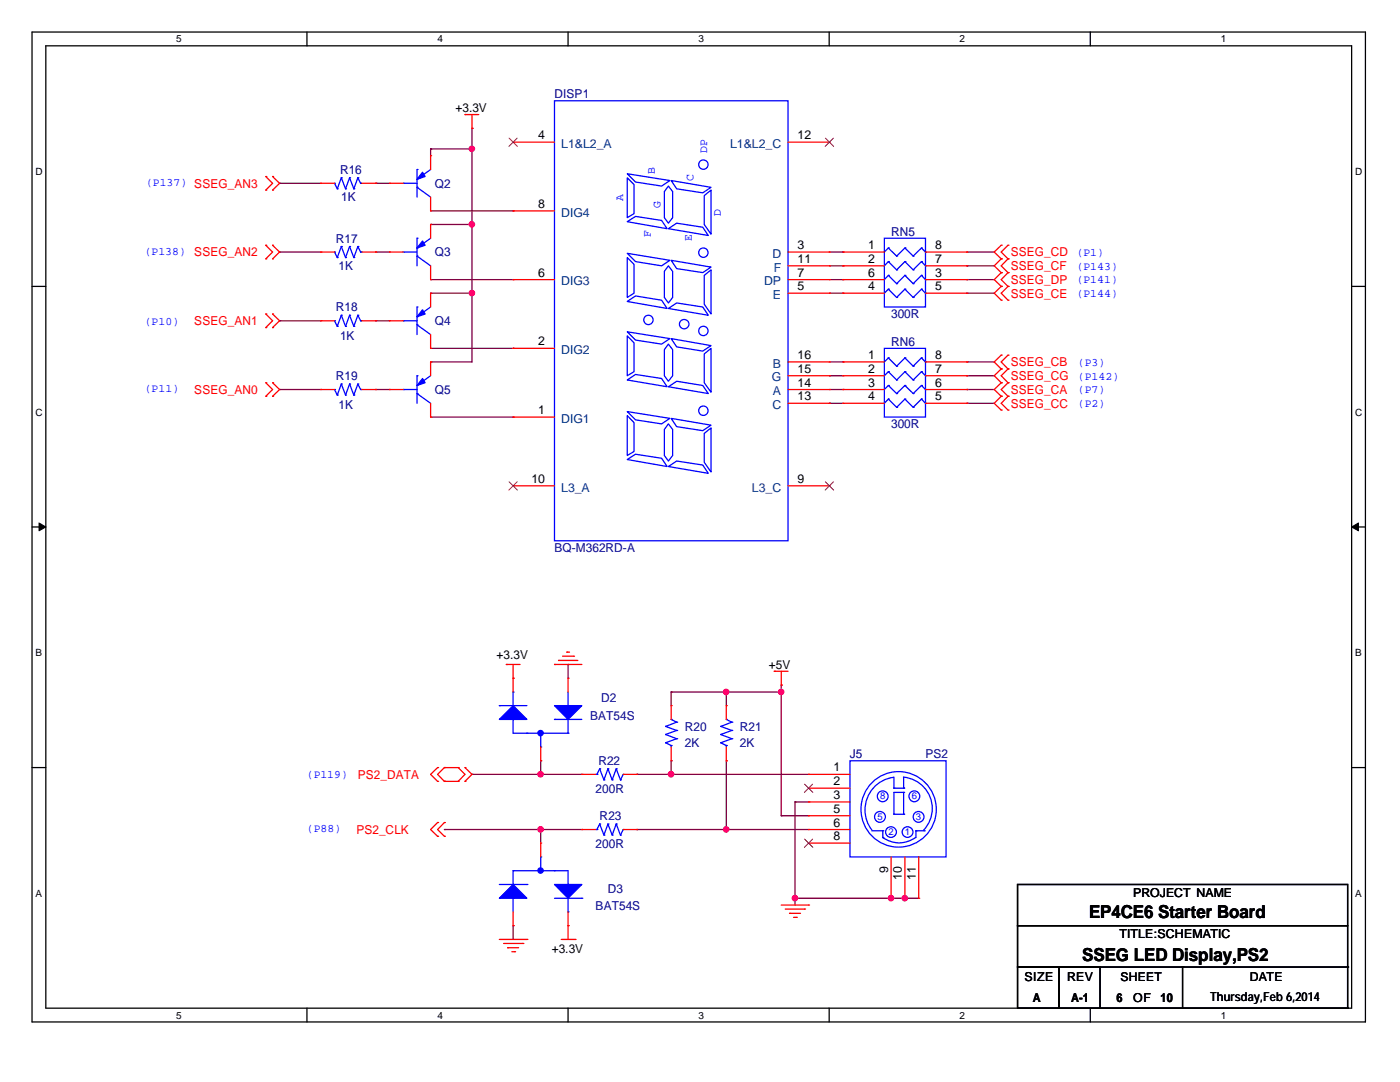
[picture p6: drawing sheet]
<svg xmlns="http://www.w3.org/2000/svg" width="279mm" height="216mm" viewBox="0 0 279 216" stroke-linecap="round" stroke-linejoin="round" font-family="sans-serif">
<path d="M6.4 6.4h266.1v197.5h-266.1zM9.1 9.1h260.6v192.1h-260.6z" fill="none" stroke="#000" stroke-width=".25"/>
<g fill="#fff">
<path d="M35.2 6.6h1.1v2.3h-1.1z"/>
<path d="M35.2 201.4h1.1v2.3h-1.1z"/>
</g>
<path d="M61.3 6.4v2.7M61.3 201.2v2.7" fill="none" stroke="#000" stroke-width=".25"/>
<g fill="#fff">
<path d="M87.3 6.6h1.1v2.3h-1.1z"/>
<path d="M87.3 201.4h1.1v2.3h-1.1z"/>
</g>
<path d="M113.4 6.4v2.7M113.4 201.2v2.7" fill="none" stroke="#000" stroke-width=".25"/>
<g fill="#fff">
<path d="M139.4 6.6h1.1v2.3h-1.1z"/>
<path d="M139.4 201.4h1.1v2.3h-1.1z"/>
</g>
<path d="M165.5 6.4v2.7M165.5 201.2v2.7" fill="none" stroke="#000" stroke-width=".25"/>
<g fill="#fff">
<path d="M191.5 6.6h1.1v2.3h-1.1z"/>
<path d="M191.5 201.4h1.1v2.3h-1.1z"/>
</g>
<path d="M217.6 6.4v2.7M217.6 201.2v2.7" fill="none" stroke="#000" stroke-width=".25"/>
<g fill="#fff">
<path d="M243.6 6.6h1.1v2.3h-1.1z"/>
<path d="M243.6 201.4h1.1v2.3h-1.1z"/>
<path d="M7.1 33.1h1.4v2.2h-1.4z"/>
<path d="M270.5 33.1h1.4v2.2h-1.4z"/>
<path d="M7.1 81.1h1.4v2.3h-1.4z"/>
<path d="M270.5 81.1h1.4v2.3h-1.4z"/>
</g>
<path d="M6.4 57.2h2.7M269.7 57.2h2.8" fill="none" stroke="#000" stroke-width=".25"/>
<g fill="#fff">
<path d="M7.1 129.1h1.3v2.3h-1.3z"/>
<path d="M270.5 129.1h1.3v2.3h-1.3z"/>
</g>
<path d="M6.4 105.2h2.7M269.7 105.2h2.8" fill="none" stroke="#000" stroke-width=".25"/>
<g fill="#000" stroke="#000" stroke-width=".2">
<path d="M7.8 104.4l1.3 .8-1.3 .7z" fill-rule="evenodd"/>
<path d="M269.7 105.2l1.4-.8v1.5z" fill-rule="evenodd"/>
</g>
<g fill="#fff">
<path d="M7.1 177.1h1.3v2.3h-1.3z"/>
<path d="M270.5 177.1h1.3v2.3h-1.3z"/>
</g>
<path d="M6.4 153.2h2.7M269.7 153.2h2.8M203.1 176.5h65.8v8.2h-65.8zM203.1 184.7h65.8v8.3h-65.8zM203.1 193h8.2v8.2h-8.2zM211.3 193h8.2v8.2h-8.2zM236 193h.1M236 193v8.2M268.9 193h.1M268.9 193v8.2M219.5 201.2h49.4M268.9 201.2h.1" fill="none" stroke="#000" stroke-width=".25"/>
<g fill="none" stroke="#800040" stroke-width=".25">
<path d="M55.8 36.6h.1M55.8 36.6h8.2M75 36.6h.1M75 36.6h2.7M85.9 29.7h.1M85.9 29.7v1.4M85.9 29.7h8.3M94.2 29.7h.1M94.2 25.6h.1M94.2 25.6v46.6h-8.3M55.8 50.3h.1M55.8 50.3h8.2"/>
<path d="M75 50.3h.1M75 50.3h2.7M85.9 44.8h.1M85.9 58.5h.1M85.9 55.8h16.5M85.9 42.1h16.5M85.9 44.8h8.3M85.9 58.5h8.3M94.2 44.8h.1M94.2 58.5h.1M102.4 55.8h.1M102.4 42.1h.1"/>
<path d="M165.5 50.3h2.7M165.5 55.8h2.7M165.5 58.5h2.7M165.5 53h2.7M168.2 50.3h.1M168.2 53h.1M168.2 58.5h.1M168.2 55.8h.1M193 55.8h.1M193 50.3h.1M193 53h.1M193 58.5h.1"/>
<path d="M193 50.3h5.4M193 55.8h5.4M193 58.5h5.4M193 53h5.4M55.8 64h.1M55.8 77.7h.1M55.8 64h8.2M55.8 77.7h8.2M75 64h.1M75 77.7h.1M75 64h2.7M75 77.7h2.7"/>
<path d="M85.9 72.2h.1M85.9 69.5h16.5M102.4 69.5h.1M165.5 75h.1M165.5 77.7h2.7M165.5 72.2h2.7M165.5 75h2.7M168.2 72.2h.1M168.2 77.7h.1M193 77.7h.1M193 75h.1M193 72.2h.1"/>
<path d="M193 77.7h5.4M193 72.2h5.4M193 75h5.4M85.9 83.2h16.5M102.4 83.2h.1M165.5 80.5h.1M165.5 80.5h2.7M193 80.5h.1M193 80.5h5.4M113.4 132.6h.1M113.4 132.6v2.7M133.9 138.1h.1"/>
<path d="M133.9 138.1v2.7M133.9 138.1h22M144.9 138.1h.1M144.9 138.1v2.7M155.9 136.7h.1M155.9 138.1h.1M155.9 136.7v26.1M94.2 154.5h.1M94.2 154.5h21.9M107.9 151.8h.1M107.9 154.5h.1M107.9 151.8v2.7"/>
<path d="M127.1 154.5h.1M127.1 154.5h34.3M133.9 151.8h.1M133.9 154.5h.1M133.9 151.8v2.7M144.9 151.8h.1M144.9 151.8v13.7M88.7 165.5h.1M88.7 165.5h27.4M107.9 165.5h.1M107.9 165.5v2.7M127.1 165.5h.1"/>
<path d="M127.1 165.5h34.3M144.9 165.5h.1M155.9 162.8h.1M155.9 162.8h5.5M158.7 179.2h.1M158.7 160h.1M158.7 179.2h24.6M158.7 160v20.6M158.7 160h2.7M177.8 179.2h.1M180.6 179.2h.1M102.4 184.7h.1"/>
<path d="M102.4 184.7v2.8"/>
</g>
<g fill="#f0f" stroke="#f0f" stroke-width=".25">
<circle cx="144.9" cy="165.5" r=".54"/>
<circle cx="133.9" cy="154.5" r=".54"/>
<circle cx="144.9" cy="138.1" r=".54"/>
<circle cx="155.9" cy="138.1" r=".54"/>
<circle cx="177.8" cy="179.2" r=".54"/>
<circle cx="158.6" cy="179.2" r=".54"/>
<circle cx="180.6" cy="179.2" r=".54"/>
<circle cx="107.9" cy="165.5" r=".54"/>
<circle cx="107.9" cy="154.5" r=".54"/>
<circle cx="94.2" cy="58.5" r=".54"/>
<circle cx="94.2" cy="44.8" r=".54"/>
<circle cx="94.2" cy="29.7" r=".54"/>
</g>
<g fill="none" stroke="#f00" stroke-width=".25">
<path d="M53 35.2h.1M53 37.9h.1M53 35.2l1.4 1.4-1.4 1.3M54.4 37.9h.1M54.4 35.2h.1M54.4 35.2l1.4 1.4-1.4 1.3M64 36.6h.1M64 36.6h2.8M72.2 36.6h2.8M75 36.6h.1M77.7 36.6h.1M77.7 36.6h2.8"/>
<path d="M85.9 31.1h.1M85.9 31.1v2.7M85.9 39.3v2.8M92.8 22.9h.1M92.8 22.9h2.7M94.2 25.6h.1M94.2 22.9v2.7M102.4 28.4h.1M102.4 28.4h8.3M157.3 28.4h8.2M165.5 28.4h.1M53 48.9h.1"/>
<path d="M53 51.6h.1M53 48.9l1.4 1.4-1.4 1.3M54.4 51.6h.1M54.4 48.9h.1M54.4 48.9l1.4 1.4-1.4 1.3M64 50.3h.1M64 50.3h2.8M72.2 50.3h2.8M75 50.3h.1M77.7 50.3h.1M77.7 50.3h2.8M85.9 42.1h.1"/>
<path d="M85.9 44.8h.1M85.9 55.8h.1M85.9 58.5h.1M85.9 44.8v2.7M85.9 53v2.8M85.9 58.5v2.8M102.4 42.1h.1M102.4 55.8h.1M102.4 42.1h8.3M102.4 55.8h8.3M157.3 50.3h8.2M157.3 58.5h8.2"/>
<path d="M157.3 55.8h8.2M157.3 53h8.2M165.5 58.5h.1M165.5 50.3h.1M165.5 53h.1M165.5 55.8h.1M168.2 50.3h.1M168.2 53h.1M168.2 58.5h.1M168.2 55.8h.1M168.2 50.3h8.3M168.2 58.5h8.3"/>
<path d="M168.2 55.8h8.3M168.2 53h8.3M184.7 50.3h8.3M184.7 58.5h8.3M184.7 55.8h8.3M184.7 53h8.3M193 55.8h.1M193 58.5h.1M193 53h.1M193 50.3h.1M199.8 54.4h.1M199.8 57.2h.1"/>
<path d="M199.8 51.6h.1M199.8 48.9h.1M199.8 59.9h.1M199.8 51.6l-1.4 1.4 1.4 1.4M199.8 54.4l-1.4 1.4 1.4 1.4M199.8 48.9l-1.4 1.4 1.4 1.3M199.8 57.2l-1.4 1.3 1.4 1.4M201.2 57.2h.1M201.2 54.4h.1M201.2 51.6h.1M201.2 48.9h.1M201.2 59.9h.1"/>
<path d="M201.2 54.4l-1.4 1.4 1.4 1.4M201.2 51.6l-1.4 1.4 1.4 1.4M201.2 48.9l-1.4 1.4 1.4 1.3M201.2 57.2l-1.4 1.3 1.4 1.4M53 76.4h.1M53 79.1h.1M53 62.7h.1M53 65.4h.1M53 76.4l1.4 1.3-1.4 1.4M53 62.7l1.4 1.3-1.4 1.4M54.4 79.1h.1M54.4 76.4h.1"/>
<path d="M54.4 65.4h.1M54.4 62.7h.1M54.4 76.4l1.4 1.3-1.4 1.4M54.4 62.7l1.4 1.3-1.4 1.4M64 77.7h.1M64 64h.1M64 77.7h2.8M64 64h2.8M72.2 77.7h2.8M72.2 64h2.8M75 77.7h.1M75 64h.1"/>
<path d="M77.7 77.7h.1M77.7 64h.1M77.7 77.7h2.8M77.7 64h2.8M85.9 72.2h.1M85.9 69.5h.1M85.9 66.8v2.7M85.9 72.2v2.8M102.4 69.5h.1M102.4 69.5h8.3M157.3 77.7h8.2M157.3 75h8.2"/>
<path d="M157.3 72.2h8.2M165.5 75h.1M165.5 72.2h.1M165.5 77.7h.1M168.2 72.2h.1M168.2 75h.1M168.2 77.7h.1M168.2 77.7h8.3M168.2 75h8.3M168.2 72.2h8.3M184.7 77.7h8.3M184.7 75h8.3"/>
<path d="M184.7 72.2h8.3M193 77.7h.1M193 75h.1M193 72.2h.1M199.8 76.4h.1M199.8 79.1h.1M199.8 70.9h.1M199.8 73.6h.1M199.8 76.4l-1.4 1.3 1.4 1.4M199.8 70.9l-1.4 1.3 1.4 1.4M199.8 79.1l-1.4 1.4 1.4 1.3M199.8 73.6l-1.4 1.4 1.4 1.4"/>
<path d="M201.2 79.1h.1M201.2 76.4h.1M201.2 73.6h.1M201.2 70.9h.1M201.2 76.4l-1.4 1.3 1.4 1.4M201.2 70.9l-1.4 1.3 1.4 1.4M201.2 79.1l-1.4 1.4 1.4 1.3M201.2 73.6l-1.4 1.4 1.4 1.4M85.9 83.2h.1M85.9 80.5v2.7M102.4 83.2h.1M102.4 96.9h.1"/>
<path d="M102.4 83.2h8.3M102.4 96.9h8.3M157.3 80.5h8.2M157.3 96.9h8.2M165.5 80.5h.1M165.5 96.9h.1M168.2 80.5h.1M168.2 80.5h8.3M184.7 80.5h8.3M193 80.5h.1M199.8 81.8h.1M201.2 81.8h.1"/>
<path d="M101 132.6h.1M101 132.6h2.8M102.4 135.3h.1M102.4 132.6v5.5M110.7 132.6h.1M110.7 132.6h5.4M111.5 131.8h.1M111.5 131.8h3.8M112.3 130.9h2.2M113.1 130.1h.1M113.1 130.1h.6M113.4 135.3h.1"/>
<path d="M113.4 135.3v2.8M114.5 130.9h.1M154.5 133.9h.1M154.5 133.9h2.8M155.9 136.7h.1M155.9 133.9v2.8M87.3 155.9h.1M87.3 153.2h.1M87.3 153.2l-1.4 1.3 1.4 1.4M88.7 153.2h.1M88.7 155.9h.1M88.7 153.2l-1.4 1.3 1.4 1.4"/>
<path d="M88.7 153.2h2.7M88.7 155.9h2.7M91.4 155.9h.1M91.4 153.2h.1M91.4 153.2l1.4 1.3-1.4 1.4M92.8 153.2h.1M92.8 155.9h.1M92.8 153.2l1.4 1.3-1.4 1.4M107.9 151.8h.1M107.9 149.1v2.7M116.1 154.5h.1M116.1 154.5h2.8"/>
<path d="M124.4 154.5h2.7M127.1 154.5h.1M133.9 140.8h.1M133.9 151.8h.1M133.9 140.8v2.8M133.9 149.1v2.7M144.9 140.8h.1M144.9 151.8h.1M144.9 140.8v2.8M144.9 149.1v2.7M161.4 154.5h.1M161.4 157.3h.1"/>
<path d="M161.4 154.5h8.2M161.4 157.3h8.2M87.3 166.9h.1M87.3 164.1h.1M87.3 164.1l-1.4 1.4 1.4 1.4M88.7 166.9h.1M88.7 164.1h.1M88.7 164.1l-1.4 1.4 1.4 1.4M107.9 168.2h.1M107.9 168.2v2.8M116.1 165.5h.1M116.1 165.5h2.8"/>
<path d="M124.4 165.5h2.7M127.1 165.5h.1M161.4 160h.1M161.4 162.8h.1M161.4 165.5h.1M161.4 168.2h.1M161.4 165.5h8.2M161.4 160h8.2M161.4 162.8h8.2M161.4 168.2h8.2M177.8 179.2h.1M177.8 171v8.2"/>
<path d="M180.6 179.2h.1M180.6 171v8.2M183.3 179.2h.1M183.3 171v8.2M99.7 187.5h5.5M100.5 188.3h3.9M101.3 189.1h.1M101.3 189.1h2.2M102.2 189.9h.5M102.4 184.7h.1M102.4 181.9v2.8M102.7 189.9h.1"/>
<path d="M104.4 188.3h.1M105.2 187.5h.1M112 187.5h2.8M113.4 184.7h.1M113.4 181.9v5.6M114.8 187.5h.1M155.9 180.6h5.5M156.7 181.4h3.9M157.6 182.2h.1M157.6 182.2h2.2M158.4 183h.5M158.9 183h.1"/>
<path d="M160.6 181.4h.1M161.4 180.6h.1"/>
</g>
<g fill="none" stroke="#00f" stroke-width=".25">
<path d="M66.8 36.6h.1M66.8 36.6l.5 1.1M67.3 37.7h.1M68.1 35.5h.1M68.1 35.5l.9 2.2M68.1 35.5l-.8 2.2M69 37.7h.1M69.8 35.5h.1M69.8 35.5l.8 2.2M69.8 35.5l-.8 2.2M70.6 37.7h.1M71.4 35.5h.1"/>
<path d="M71.4 35.5l.6 1.1M71.4 35.5l-.8 2.2M72 36.6h.1M72 36.6h.2M80.5 36.6h.1M80.5 36.6h2.7M83.2 37.4h.1M83.2 35.8h.1M83.2 33.8h.1M83.2 37.4l2.7 1.9M83.2 33.8v5.5M85.9 33.8l-2.7 2"/>
<path d="M110.7 20.1h46.6v87.8h-46.6zM125.2 35.5l1.3 1.3v5.8l-1.3 .8zM125.2 34.7l8.5 1.3-1.7 1.1-5.2-.8zM133.4 37.1l.8 1.1v5.2l-.8 1.1-.8-1.1v-5.2zM133.9 36l8 1.4-1.6 1.1-5.3-.8zM140.5 39l1.4-1.1v8.8l-1.4-1.9zM66.8 50.3h.1M66.8 50.3l.5 1.1M67.3 51.4h.1M68.1 49.2h.1M68.1 49.2l.9 2.2M68.1 49.2l-.8 2.2"/>
<path d="M69 51.4h.1M69.8 49.2h.1M69.8 49.2l.8 2.2M69.8 49.2l-.8 2.2M70.6 51.4h.1M71.4 49.2h.1M71.4 49.2l.6 1.1M71.4 49.2l-.8 2.2M72 50.3h.1M72 50.3h.2M80.5 50.3h.1M80.5 50.3h2.7"/>
<path d="M83.2 51.1h.1M83.2 49.5h.1M83.2 47.5h.1M83.2 47.5v5.5M83.2 51.1l2.7 1.9M85.9 47.5l-2.7 2M125.2 51.4l1.3 1.3v5.8l-1.3 .9zM125.2 44.2l1.6-1 5.2 .8 1.1 1.6zM125.2 50.5l8.5 1.4-1.7 1.1-5.2-.8zM133.4 45.6l1.6-1.1 5.3 .8 1.1 1.7zM133.4 53l.8 1.1v5.3l-.8 1.1-.8-1.1v-5.3zM133.9 51.9l8 1.4-1.6 1.1-5.3-.8z"/>
<path d="M140.5 54.9l1.4-1.1v8.9l-1.4-2zM176.5 47.5h8.2v13.8h-8.2zM177.3 49.5h.1M177.3 52.2h.1M177.3 54.9h.1M177.3 57.7h.1M177.3 49.5l1.6 1.6M177.3 49.5l-.8 .8M177.3 52.2l1.6 1.6M177.3 52.2l-.8 .8M177.3 54.9l1.6 1.7M177.3 54.9l-.8 .9"/>
<path d="M177.3 57.7l1.6 1.7M177.3 57.7l-.8 .8M178.9 51.1h.1M178.9 53.8h.1M178.9 56.6h.1M178.9 59.4h.1M180.6 49.5h.1M180.6 52.2h.1M180.6 54.9h.1M180.6 57.7h.1M180.6 49.5l1.6 1.6M180.6 49.5l-1.7 1.6"/>
<path d="M180.6 52.2l1.6 1.6M180.6 52.2l-1.7 1.6M180.6 54.9l1.6 1.7M180.6 54.9l-1.7 1.7M180.6 57.7l1.6 1.7M180.6 57.7l-1.7 1.7M182.2 51.1h.1M182.2 53.8h.1M182.2 56.6h.1M182.2 59.4h.1M183.9 49.5h.1M183.9 52.2h.1"/>
<path d="M183.9 54.9h.1M183.9 57.7h.1M183.9 49.5l.8 .8M183.9 49.5l-1.7 1.6M183.9 52.2l.8 .8M183.9 52.2l-1.7 1.6M183.9 54.9l.8 .9M183.9 54.9l-1.7 1.7M183.9 57.7l.8 .8M183.9 57.7l-1.7 1.7M184.7 50.3h.1M184.7 53h.1"/>
<path d="M184.7 55.8h.1M184.7 58.5h.1M66.8 77.7h.1M66.8 64h.1M66.8 77.7l.5 1.1M66.8 64l.5 1.1M67.3 78.8h.1M67.3 65.1h.1M68.1 76.6h.1M68.1 62.9h.1M68.1 76.6l.9 2.2M68.1 76.6l-.8 2.2"/>
<path d="M68.1 62.9l.9 2.2M68.1 62.9l-.8 2.2M69 78.8h.1M69 65.1h.1M69.8 76.6h.1M69.8 62.9h.1M69.8 76.6l.8 2.2M69.8 76.6l-.8 2.2M69.8 62.9l.8 2.2M69.8 62.9l-.8 2.2M70.6 78.8h.1M70.6 65.1h.1"/>
<path d="M71.4 76.6h.1M71.4 62.9h.1M71.4 76.6l.6 1.1M71.4 76.6l-.8 2.2M71.4 62.9l.6 1.1M71.4 62.9l-.8 2.2M72 77.7h.1M72 64h.1M72 77.7h.2M72 64h.2M80.5 77.7h.1M80.5 64h.1"/>
<path d="M80.5 77.7h2.7M80.5 64h2.7M83.2 78.5h.1M83.2 76.9h.1M83.2 75h.1M83.2 64.8h.1M83.2 63.2h.1M83.2 61.3h.1M83.2 61.3v5.5M83.2 75v5.5M83.2 78.5l2.7 2M83.2 64.8l2.7 2"/>
<path d="M85.9 75l-2.7 1.9M85.9 61.3l-2.7 1.9M125.2 67l1.3 1.4v5.8l-1.3 .8zM125.2 75.8l1.6-1.1 5.2 .8 1.1 1.7zM125.2 66.2l8.5 1.4-1.7 1.1-5.2-.8zM125.2 60.2l1.6-1.1 5.2 .8 1.1 1.7zM133.4 77.2l1.6-1.1 5.3 .8 1.1 1.6zM133.4 68.7l.8 1.1v5.2l-.8 1.1-.8-1.1v-5.2zM133.4 61.6l1.6-1.1 5.3 .8 1.1 1.6zM133.9 67.6l8 1.4-1.6 1.1-5.3-.9zM140.5 70.6l1.4-1.1v8.8l-1.4-1.9zM176.5 69.5h8.2v13.7h-8.2z"/>
<path d="M177.3 71.4h.1M177.3 74.2h.1M177.3 76.9h.1M177.3 79.6h.1M177.3 71.4l1.6 1.7M177.3 71.4l-.8 .8M177.3 74.2l1.6 1.6M177.3 74.2l-.8 .8M177.3 76.9l1.6 1.6M177.3 76.9l-.8 .8M177.3 79.6l1.6 1.7M177.3 79.6l-.8 .9"/>
<path d="M178.9 73.1h.1M178.9 75.8h.1M178.9 78.5h.1M180.6 71.4h.1M180.6 74.2h.1M180.6 76.9h.1M180.6 79.6h.1M180.6 71.4l1.6 1.7M180.6 71.4l-1.7 1.7M180.6 74.2l1.6 1.6M180.6 74.2l-1.7 1.6M180.6 76.9l1.6 1.6"/>
<path d="M180.6 76.9l-1.7 1.6M180.6 79.6l1.6 1.7M180.6 79.6l-1.7 1.7M182.2 73.1h.1M182.2 75.8h.1M182.2 78.5h.1M183.9 71.4h.1M183.9 74.2h.1M183.9 76.9h.1M183.9 79.6h.1M183.9 71.4l.8 .8M183.9 71.4l-1.7 1.7"/>
<path d="M183.9 74.2l.8 .8M183.9 74.2l-1.7 1.6M183.9 76.9l.8 .8M183.9 76.9l-1.7 1.6M183.9 79.6l.8 .9M183.9 79.6l-1.7 1.7M184.7 72.2h.1M184.7 75h.1M184.7 77.7h.1M125.2 91.7l1.6-1.1 5.2 .8 1.1 1.7zM125.2 82.9l1.3 1.4v5.8l-1.3 .8zM125.2 82.1l8.5 1.4-1.7 1.1-5.2-.8z"/>
<path d="M133.4 93.1l1.6-1.1 5.3 .8 1.1 1.6zM133.4 84.6l.8 1.1v5.2l-.8 1.1-.8-1.1v-5.2zM133.9 83.5l8 1.3-1.6 1.1-5.3-.8zM140.5 86.5l1.4-1.1v8.8l-1.4-2zM178.9 81.3h.1M182.2 81.3h.1M184.7 80.5h.1M102.4 138.1h.1M102.4 138.1v2.7M113.4 138.1v2.7M99.7 140.8h.1M99.7 140.8h5.5"/>
<path d="M102.4 143.6h.1M102.4 143.6v2.7h11M105.2 146.3h.1M107.9 146.3h.1M107.9 149.1h.1M107.9 146.3v2.8M110.7 143.6h.1M110.7 143.6h5.4M113.4 140.8h.1M113.4 146.3h.1M113.4 143.6v2.7M118.9 154.5h.2"/>
<path d="M119.1 154.5h.1M119.7 153.4h.1M119.7 153.4l-.6 1.1M119.7 153.4l.8 2.2M120.5 155.6h.1M121.3 153.4h.1M121.3 153.4l-.8 2.2M121.3 153.4l.9 2.2M122.2 155.6h.1M123 153.4h.1M123 153.4l-.8 2.2M123 153.4l.8 2.2"/>
<path d="M123.8 155.6h.1M124.4 154.5h.1M124.4 154.5l-.6 1.1M132.8 148.2h.1M132.8 146.6h.1M132.8 144.9h.1M132.8 148.2l1.1 .6M132.8 146.6l2.2 .8M132.8 144.9l2.2 .9M133.9 143.6h.1M133.9 148.8h.1M133.9 143.6l1.1 .5"/>
<path d="M133.9 148.8v.3M135 147.4h.1M135 145.8h.1M135 144.1h.1M135 147.4l-2.2 .8M135 145.8l-2.2 .8M135 144.1l-2.2 .8M143.8 148.2h.1M143.8 146.6h.1M143.8 144.9h.1M143.8 148.2l1.1 .6M143.8 146.6l2.2 .8"/>
<path d="M143.8 144.9l2.2 .9M144.9 143.6h.1M144.9 148.8h.1M144.9 143.6l1.1 .5M144.9 148.8v.3M146 147.4h.1M146 145.8h.1M146 144.1h.1M146 147.4l-2.2 .8M146 145.8l-2.2 .8M146 144.1l-2.2 .8M169.6 151.8h19.2v19.2h-19.2z"/>
<path d="M178.4 155.1a6.5 6.5 0 0 0-4.4 10.6M178.4 157.3h.1M178.4 155.1v2.2M178.4 157.3h1.9M180.3 155.1a6.3 6.3 0 0 1 5.3 4 6.3 6.3 0 0 1-1.3 6.6M180.3 157.3h.1M180.3 158.1h.1M180.3 158.1h-1.9v4.4M180.3 155.1v2.2M180.3 158.1v4.4M99.7 176.5h5.5M102.4 179.2h.1"/>
<path d="M102.4 173.7h.1M102.4 173.7v2.8M102.4 179.2v2.7M102.4 173.7h11v2.8M105.2 176.5h.1M107.9 173.7h.1M107.9 171h.1M107.9 171v2.7M110.7 173.7h.1M110.7 179.2h5.4M113.4 176.5h.1M113.4 179.2v2.7"/>
<path d="M116.1 179.2h.1M118.9 165.5h.2M119.1 165.5h.1M119.7 164.4h.1M119.7 164.4l-.6 1.1M119.7 164.4l.8 2.2M120.5 166.6h.1M121.3 164.4h.1M121.3 164.4l-.8 2.2M121.3 164.4l.9 2.2M122.2 166.6h.1M123 164.4h.1"/>
<path d="M123 164.4l-.8 2.2M123 164.4l.8 2.2M123.8 166.6h.1M124.4 165.5h.1M124.4 165.5l-.6 1.1M174 165.8h2.2M176.1 167.1a5.5 5.5 0 0 0 6.7 0M176.2 165.8h.1M176.2 167.1h.1M176.2 165.8v1.3M178.4 162.5h.1M178.4 162.5h1.9"/>
<path d="M180.3 162.5h.1M182.8 165.8h.1M182.8 165.8h1.6M182.8 165.8v1.3M184.4 165.8h.1M113.4 181.9h.1"/>
<circle cx="140.4" cy="32.8" r=".94"/>
<circle cx="140.4" cy="50.4" r=".94"/>
<circle cx="129.4" cy="63.8" r=".94"/>
<circle cx="136.6" cy="64.7" r=".95"/>
<circle cx="140.4" cy="66" r=".94"/>
<circle cx="140.4" cy="82" r=".94"/>
<circle cx="176.2" cy="158.9" r="1.08"/>
<circle cx="182.5" cy="158.9" r="1.08"/>
<circle cx="175.6" cy="163" r="1.08"/>
<circle cx="177.8" cy="166" r="1.07"/>
<circle cx="179.3" cy="161.5" r="7.5"/>
<circle cx="181.1" cy="166" r="1.07"/>
<circle cx="183.3" cy="163" r="1.08"/>
</g>
<g fill="#00f" stroke="#00f" stroke-width=".25">
<path d="M84.3 34.4l.5 .8-1.6 .6z" fill-rule="evenodd"/>
<path d="M84.3 48.1l.5 .8-1.6 .6z" fill-rule="evenodd"/>
<path d="M102.4 176.5l2.8 2.7h-5.5z" fill-rule="evenodd"/>
<path d="M110.7 176.5h5.4l-2.7 2.7z" fill-rule="evenodd"/>
<path d="M110.7 140.8h5.4l-2.7 2.8z" fill-rule="evenodd"/>
<path d="M102.4 140.8l2.8 2.8h-5.5z" fill-rule="evenodd"/>
<path d="M84.3 75.5l.5 .9-1.6 .5z" fill-rule="evenodd"/>
<path d="M84.3 61.8l.5 .9-1.6 .5z" fill-rule="evenodd"/>
<circle cx="107.9" cy="173.7" r=".54"/>
<circle cx="107.9" cy="146.3" r=".54"/>
</g>
<path d="M101.6 27.6l1.7 1.6M103.2 27.6l-1.6 1.6M164.7 27.6l1.7 1.6M166.3 27.6l-1.6 1.6M101.6 96.1l1.7 1.7M103.2 96.1l-1.6 1.7M164.7 96.1l1.7 1.7M166.3 96.1l-1.6 1.7M160.6 156.5l1.6 1.6M162.2 156.5l-1.7 1.6M160.6 167.4l1.6 1.7M162.2 167.4l-1.7 1.7" fill="none" stroke="#804000" stroke-width=".2"/>
<g font-size="3.6">
<text x="217.3" y="183.1">EP4CE6 Starter Board</text>
<text x="216" y="191.9">SSEG LED Display,PS2</text>
</g>
<g font-size="2.5">
<text x="90.9" y="22.4">+3.3V</text>
<text x="107.4" y="27.8">4</text>
<text x="159.2" y="27.8">12</text>
<text x="107.4" y="41.5">8</text>
<text x="159.2" y="49.7">3</text>
<text x="159.2" y="52.5">11</text>
<text x="173.2" y="49.7">1</text>
<text x="173.2" y="52.5">2</text>
<text x="186.6" y="52.5">7</text>
<text x="186.6" y="49.7">8</text>
<text x="107.4" y="55.2">6</text>
<text x="159.2" y="55.2">7</text>
<text x="159.2" y="57.9">5</text>
<text x="173.2" y="57.9">4</text>
<text x="173.2" y="55.2">6</text>
<text x="186.6" y="55.2">3</text>
<text x="186.6" y="57.9">5</text>
<text x="107.4" y="68.9">2</text>
<text x="159.2" y="71.6">16</text>
<text x="173.2" y="71.6">1</text>
<text x="186.6" y="71.6">8</text>
<text x="159.2" y="74.4">15</text>
<text x="159.2" y="77.1">14</text>
<text x="173.2" y="74.4">2</text>
<text x="173.2" y="77.1">3</text>
<text x="186.6" y="77.1">6</text>
<text x="186.6" y="74.4">7</text>
<text x="107.4" y="82.6">1</text>
<text x="159.2" y="79.9">13</text>
<text x="173.2" y="79.9">4</text>
<text x="186.6" y="79.9">5</text>
<text x="106" y="96.4">10</text>
<text x="159.2" y="96.4">9</text>
<text x="99.1" y="131.5">+3.3V</text>
<text x="153.4" y="133.5">+5V</text>
<text x="166.4" y="153.9">1</text>
<text x="166.4" y="156.7">2</text>
<text x="166.4" y="159.4">3</text>
<text x="166.4" y="162.2">5</text>
<text x="166.4" y="164.9">6</text>
<text x="166.4" y="167.6">8</text>
<text x="177.2" y="174.3" transform="rotate(-90 177.2 174.3)">9</text>
<text x="180" y="175.7" transform="rotate(-90 180 175.7)">10</text>
<text x="182.8" y="175.7" transform="rotate(-90 182.8 175.7)">11</text>
<text x="226.1" y="179">PROJECT NAME</text>
<text x="110.1" y="190.2">+3.3V</text>
<text x="223.4" y="187.2">TITLE:SCHEMATIC</text>
<text x="204.5" y="195.7">SIZE</text>
<text x="213" y="195.7">REV</text>
<text x="249.4" y="195.7">DATE</text>
<text x="206.1" y="199.9">A</text>
<text x="213.8" y="199.9">A-1</text>
<text x="222.8" y="199.9">6</text>
<text x="226.1" y="199.9">OF</text>
<text x="231.6" y="199.9">10</text>
<text x="241.5" y="199.6">Thursday,Feb 6,2014</text>
</g>
<g font-size="2.5" fill="#000080">
<text x="110.7" y="19.6">DISP1</text>
<text x="67.9" y="34.7">R16</text>
<text x="68.1" y="40.2">1K</text>
<text x="86.8" y="37.5">Q2</text>
<text x="177.8" y="47">RN5</text>
<text x="67" y="48.4">R17</text>
<text x="67.6" y="53.9">1K</text>
<text x="86.8" y="51.2">Q3</text>
<text x="67" y="62.1">R18</text>
<text x="86.8" y="64.9">Q4</text>
<text x="177.8" y="63.5">300R</text>
<text x="67.9" y="67.9">1K</text>
<text x="177.8" y="69">RN6</text>
<text x="67" y="75.9">R19</text>
<text x="67.6" y="81.6">1K</text>
<text x="86.8" y="78.6">Q5</text>
<text x="177.8" y="85.5">300R</text>
<text x="110.7" y="110.2">BQ-M362RD-A</text>
<text x="117.8" y="143.6">BAT54S</text>
<text x="120" y="140">D2</text>
<text x="136.7" y="145.8">R20</text>
<text x="136.7" y="149.1">2K</text>
<text x="147.7" y="145.8">R21</text>
<text x="147.7" y="149.1">2K</text>
<text x="119.4" y="152.7">R22</text>
<text x="169.6" y="151.3">J5</text>
<text x="184.7" y="151.3">PS2</text>
<text x="118.9" y="158.2">200R</text>
<text x="119.7" y="163.6">R23</text>
<text x="118.9" y="169.1">200R</text>
<text x="121.3" y="178.2">D3</text>
<text x="118.9" y="181.5">BAT54S</text>
</g>
<g font-size="2.5" fill="#004080">
<text x="112" y="29.5">L1&amp;L2_A</text>
<text x="145.7" y="29.5">L1&amp;L2_C</text>
<text x="112" y="43.2">DIG4</text>
<text x="154.1" y="51.4">D</text>
<text x="112" y="56.9">DIG3</text>
<text x="152.5" y="56.9">DP</text>
<text x="154.3" y="59.6">E</text>
<text x="154.4" y="54.2">F</text>
<text x="112" y="70.7">DIG2</text>
<text x="154" y="76.1">G</text>
<text x="154.3" y="73.4">B</text>
<text x="154.1" y="81.6">C</text>
<text x="154.3" y="78.9">A</text>
<text x="112" y="84.4">DIG1</text>
<text x="112" y="98.1">L3_A</text>
<text x="150.1" y="98.1">L3_C</text>
</g>
<g font-size="2.5" fill="#f00">
<text x="201.7" y="53.9">SSEG_CF</text>
<text x="201.7" y="51.2">SSEG_CD</text>
<text x="201.7" y="56.6">SSEG_DP</text>
<text x="201.7" y="59.4">SSEG_CE</text>
<text x="38.8" y="64.9">SSEG_AN1</text>
<text x="201.7" y="73.1">SSEG_CB</text>
<text x="201.7" y="75.9">SSEG_CG</text>
<text x="38.8" y="78.6">SSEG_AN0</text>
<text x="201.7" y="78.6">SSEG_CA</text>
<text x="201.7" y="81.3">SSEG_CC</text>
<text x="71.4" y="155.4">PS2_DATA</text>
<text x="71.1" y="166.4">PS2_CLK</text>
</g>
<text font-size="2.4" x="223.6" y="195.7">SHEET</text>
<g font-size="2.3" fill="#00f">
<text x="130.7" y="34.7" transform="rotate(-90 130.7 34.7)">B</text>
<text x="141.1" y="30.5" transform="rotate(-90 141.1 30.5)">DP</text>
<text x="29.2" y="37.1">(P137) SSEG_AN3</text>
<text x="124.4" y="40.1" transform="rotate(-90 124.4 40.1)">A</text>
<text x="131.8" y="41.5" transform="rotate(-90 131.8 41.5)">G</text>
<text x="138.4" y="36" transform="rotate(-90 138.4 36)">C</text>
<text x="129.9" y="47.3" transform="rotate(-90 129.9 47.3)">F</text>
<text x="143.8" y="43.2" transform="rotate(-90 143.8 43.2)">D</text>
<text x="28.9" y="50.8">(P138) SSEG_AN2</text>
<text x="138.1" y="48.1" transform="rotate(-90 138.1 48.1)">E</text>
<text x="214.9" y="51.1">(P1)</text>
<text x="214.9" y="53.8">(P143)</text>
<text x="214.9" y="56.6">(P141)</text>
<text x="214.9" y="59.3">(P144)</text>
<text x="28.9" y="64.8">(P10)</text>
<text x="215.1" y="73">(P3)</text>
<text x="215.1" y="75.7">(P142)</text>
<text x="28.9" y="78.2">(P11)</text>
<text x="215.1" y="78.5">(P7)</text>
<text x="215.1" y="81.2">(P2)</text>
<text x="61.3" y="155.3">(P119)</text>
<text x="61.3" y="166">(P88)</text>
</g>
<g font-size="2">
<text x="35.2" y="8.5">5</text>
<text x="87.3" y="8.5">4</text>
<text x="139.4" y="8.5">3</text>
<text x="191.5" y="8.5">2</text>
<text x="243.6" y="8.5">1</text>
<text x="7.1" y="34.9">D</text>
<text x="270.5" y="34.9">D</text>
<text x="7.1" y="82.9">C</text>
<text x="270.5" y="82.9">C</text>
<text x="7.1" y="130.9">B</text>
<text x="270.5" y="130.9">B</text>
<text x="7.1" y="178.9">A</text>
<text x="270.5" y="178.9">A</text>
<text x="35.2" y="203.2">5</text>
<text x="87.3" y="203.2">4</text>
<text x="139.4" y="203.2">3</text>
<text x="191.5" y="203.2">2</text>
<text x="243.6" y="203.2">1</text>
</g>
<g font-size="1.9" fill="#00f">
<text x="175.6" y="159.5">8</text>
<text x="181.9" y="159.5">6</text>
<text x="175.1" y="163.6">5</text>
<text x="177.3" y="166.7">2</text>
<text x="180.6" y="166.7">1</text>
<text x="182.8" y="163.6">3</text>
</g>
</svg>
